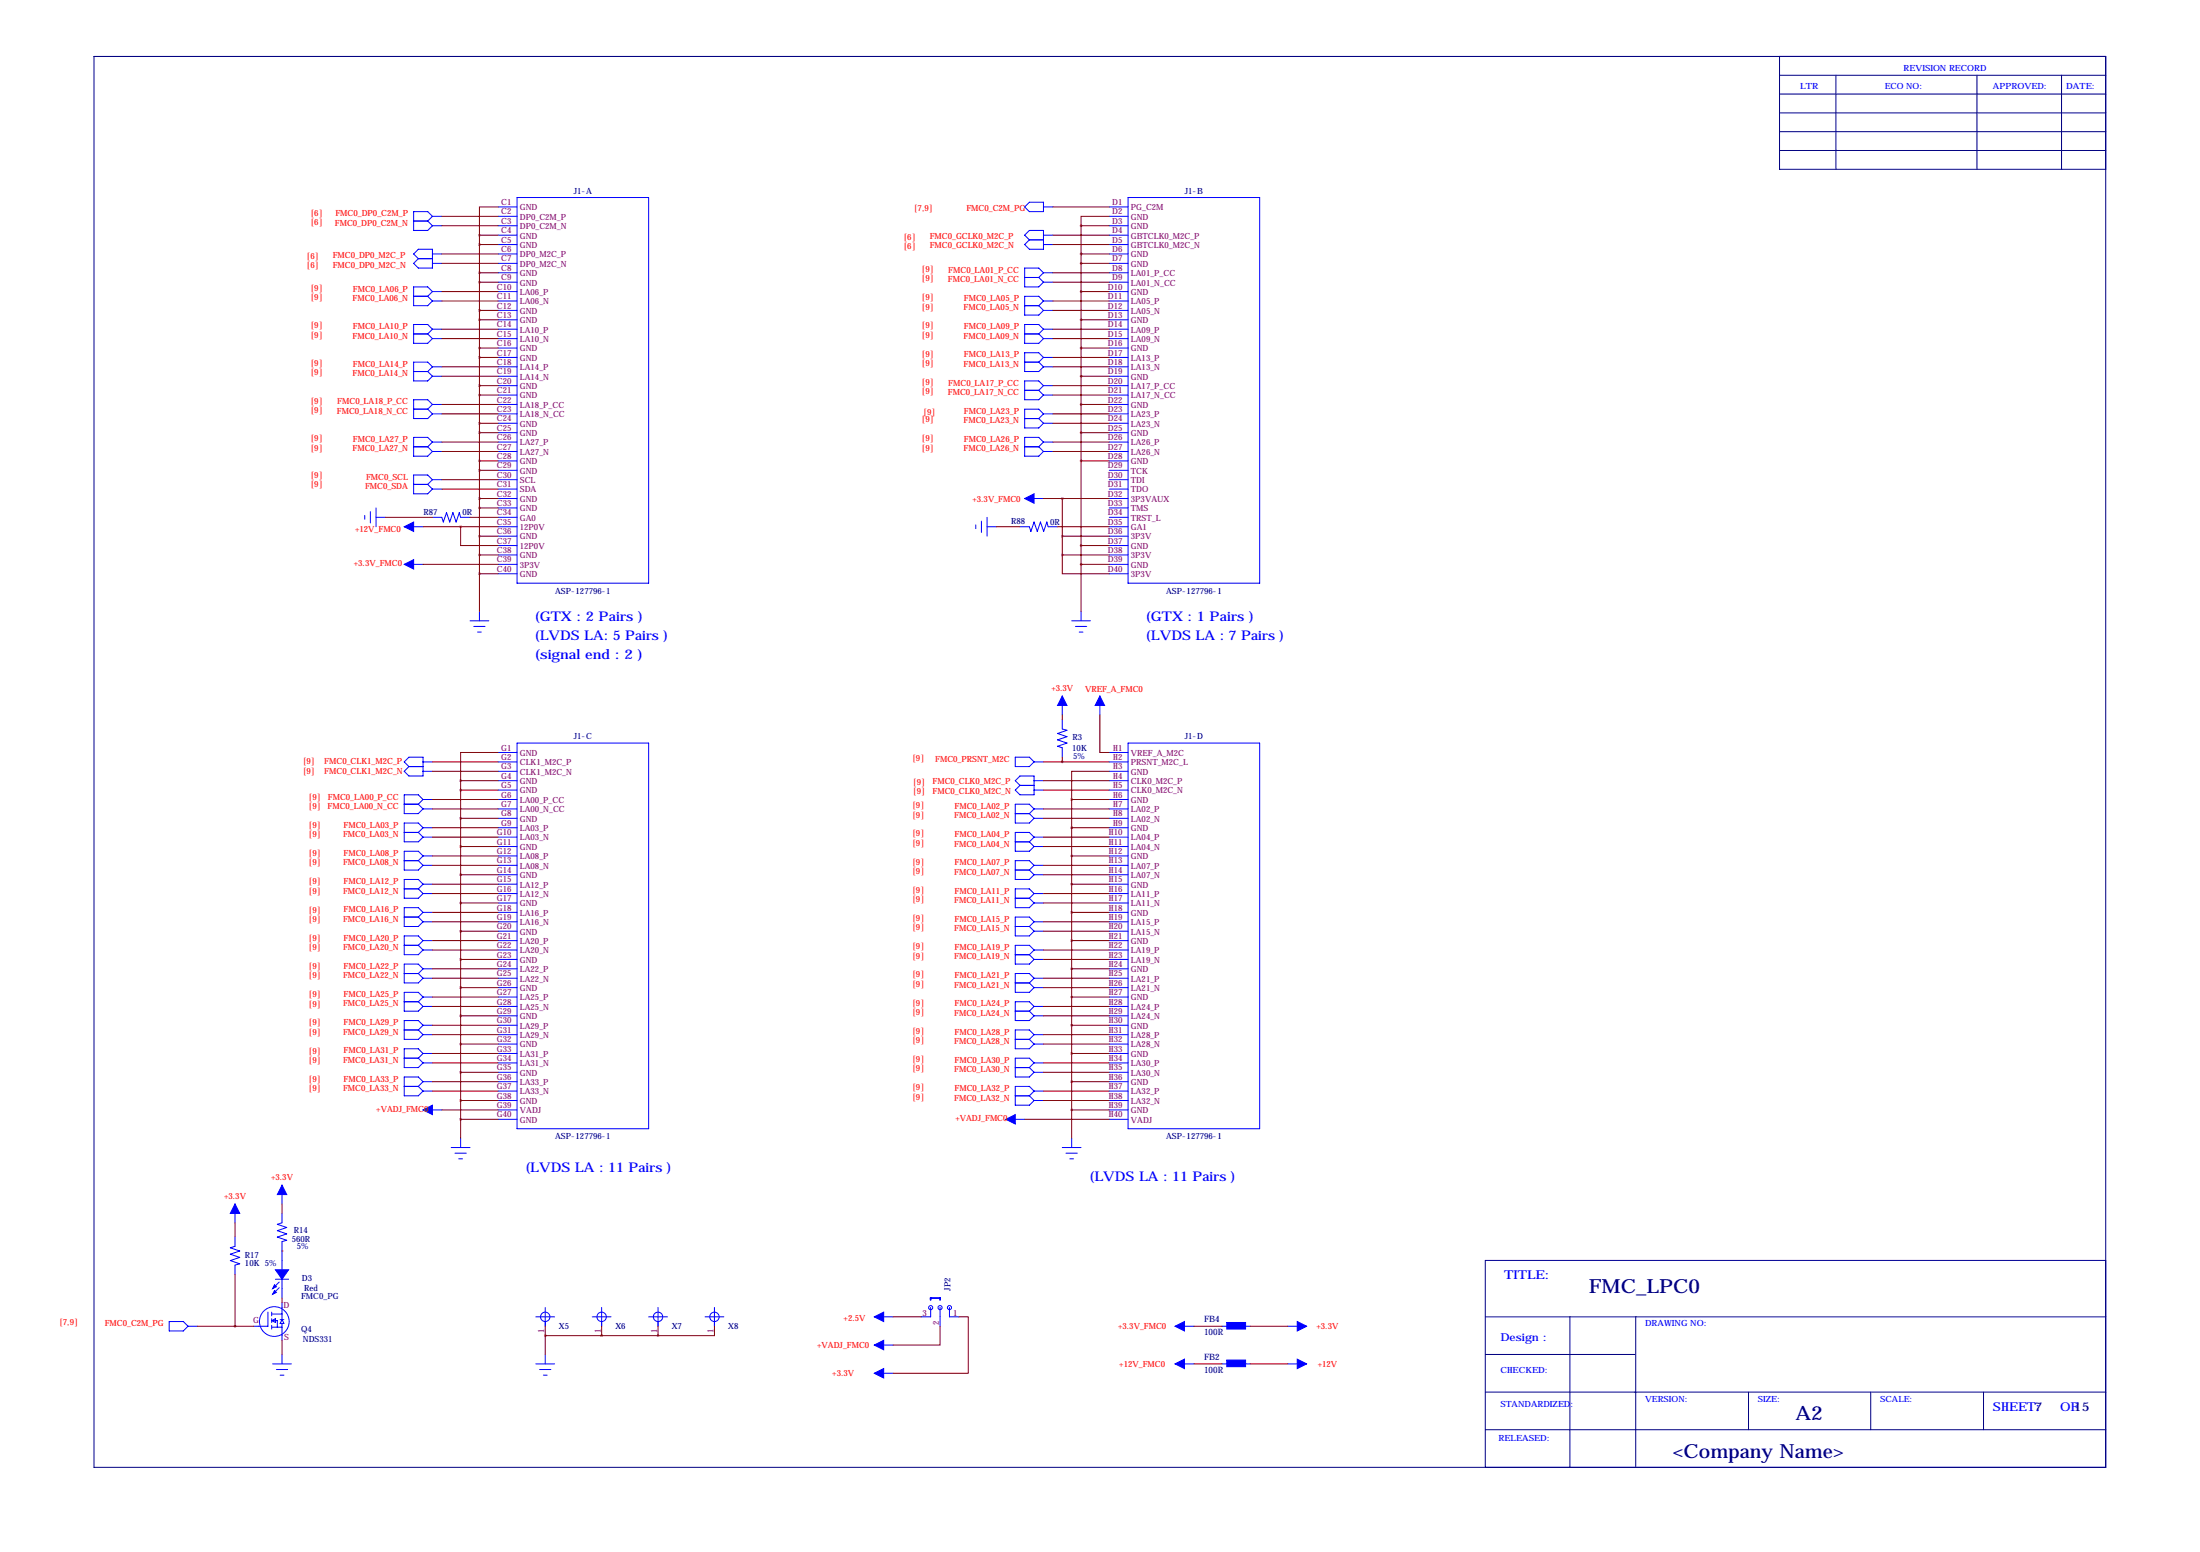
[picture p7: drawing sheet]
<svg xmlns="http://www.w3.org/2000/svg" width="594mm" height="419mm" viewBox="0 0 594 419" stroke-linecap="round" stroke-linejoin="round" font-family="sans-serif">
<g fill="none" stroke="#000080" stroke-width=".27">
<path d="M25.4 15.2h543.6v381h-543.6zM480.8 15.2v30.5h88.2M480.8 20.3h88.2M480.8 25.4h88.2M480.8 30.5h88.2M480.8 35.6h88.2M496.1 20.3v25.4M534.2 20.3v25.4M557 20.3v25.4M480.8 40.6h88.2M401.3 355.6h167.7M424.2 355.6v40.6"/>
<path d="M442 355.6v40.4M569 340.4h-167.7v55.8M401.3 375.9h167.7M401.3 365.8h40.4M472.4 375.9v10.2M505.5 375.9v10.2M535.9 375.9v10.2M401.3 386.1h167.7"/>
</g>
<g fill="none" stroke="#00f" stroke-width=".27">
<path d="M111.8 59.7h3.8M115.6 59.7l1.2 1.3M116.8 58.4h2.6M116.8 58.4l-1.2-1.3h-3.8v5.1h3.8l1.2-1.2M116.8 58.4l-1.2 1.3M134.6 55.9h5.1M134.6 58.4h5.1M139.7 53.3h35.6v104.2h-35.6zM276.9 55.9l1.2-1.3h3.8v2.5h-3.8zM281.9 55.9h2.6M299.7 55.9h5.1M299.7 58.4h5.1"/>
<path d="M304.8 53.3h35.6v104.2h-35.6zM113 67.3h3.8v5.1h-3.8l-1.2-1.3 1.2-1.2-1.2-1.3zM113 69.9h3.8M116.8 61h2.6M116.8 68.6h2.6M116.8 71.1h2.6M116.8 78.7h2.6M116.8 78.7l-1.2-1.2h-3.8v5.1h3.8l1.2-1.3M116.8 78.7l-1.2 1.3M134.6 61h5.1M134.6 63.5h5.1M134.6 66h5.1"/>
<path d="M134.6 68.6h5.1M134.6 71.1h5.1M134.6 73.7h5.1M134.6 76.2h5.1M134.6 78.7h5.1M276.9 63.5l1.2-1.3h3.8v5.1h-3.8l-1.2-1.3 1.2-1.2zM276.9 74.9h3.8M278.1 64.8h3.8M280.7 74.9l1.2 1.3M281.9 63.5h2.6M281.9 66h2.6M281.9 73.7h2.6"/>
<path d="M281.9 76.2h2.6M281.9 73.7l-1.2 1.2M281.9 73.7l-1.2-1.3h-3.8v5.1h3.8l1.2-1.3M299.7 61h5.1M299.7 63.5h5.1M299.7 66h5.1M299.7 68.6h5.1M299.7 71.1h5.1M299.7 73.7h5.1M299.7 76.2h5.1M299.7 78.7h5.1M111.8 80h3.8"/>
<path d="M111.8 90.2h3.8M115.6 80l1.2 1.3M115.6 90.2l1.2 1.2M116.8 81.3h2.6M116.8 88.9h2.6M116.8 91.4h2.6M116.8 99.1h2.6M116.8 88.9l-1.2-1.3h-3.8v5.1h3.8l1.2-1.3M116.8 99.1l-1.2-1.3h-3.8v5.1h3.8l1.2-1.3M116.8 88.9l-1.2 1.3M116.8 99.1l-1.2 1.2M134.6 81.3h5.1"/>
<path d="M134.6 83.8h5.1M134.6 86.4h5.1M134.6 88.9h5.1M134.6 91.4h5.1M134.6 94h5.1M134.6 96.5h5.1M134.6 99.1h5.1M276.9 82.6h3.8M276.9 90.2h3.8M276.9 97.8h3.8M280.7 82.6l1.2 1.2M280.7 90.2l1.2 1.2"/>
<path d="M280.7 97.8l1.2 1.3M281.9 81.3h2.6M281.9 83.8h2.6M281.9 88.9h2.6M281.9 91.4h2.6M281.9 96.5h2.6M281.9 99.1h2.6M281.9 88.9l-1.2 1.3M281.9 81.3l-1.2-1.3h-3.8v5.1h3.8l1.2-1.3M281.9 88.9l-1.2-1.3h-3.8v5.1h3.8l1.2-1.3M281.9 96.5l-1.2-1.3h-3.8v5.1h3.8l1.2-1.2M281.9 81.3l-1.2 1.3"/>
<path d="M281.9 96.5l-1.2 1.3M299.7 81.3h5.1M299.7 83.8h5.1M299.7 86.4h5.1M299.7 88.9h5.1M299.7 91.4h5.1M299.7 94h5.1M299.7 96.5h5.1M299.7 99.1h5.1M111.8 100.3h3.8M111.8 110.5h3.8M115.6 100.3l1.2 1.3"/>
<path d="M115.6 110.5l1.2 1.3M116.8 101.6h2.6M116.8 109.2h2.6M116.8 111.8h2.6M116.8 119.4h2.6M116.8 109.2l-1.2-1.3h-3.8v5.1h3.8l1.2-1.2M116.8 119.4l-1.2-1.3h-3.8v5.1h3.8l1.2-1.3M116.8 109.2l-1.2 1.3M116.8 119.4l-1.2 1.2M134.6 101.6h5.1M134.6 104.1h5.1M134.6 106.7h5.1"/>
<path d="M134.6 109.2h5.1M134.6 111.8h5.1M134.6 114.3h5.1M134.6 116.8h5.1M134.6 119.4h5.1M276.9 105.4h3.8M276.9 113h3.8M280.7 105.4l1.2 1.3M280.7 113l1.2 1.3M281.9 104.1h2.6M281.9 106.7h2.6M281.9 111.8h2.6"/>
<path d="M281.9 114.3h2.6M281.9 119.4h2.6M281.9 119.4l-1.2 1.2M281.9 104.1l-1.2-1.2h-3.8v5h3.8l1.2-1.2M281.9 111.8l-1.2-1.3h-3.8v5.1h3.8l1.2-1.3M281.9 119.4l-1.2-1.3h-3.8v5.1h3.8l1.2-1.3M281.9 104.1l-1.2 1.3M281.9 111.8l-1.2 1.2M299.7 101.6h5.1M299.7 104.1h5.1M299.7 106.7h5.1M299.7 109.2h5.1"/>
<path d="M299.7 111.8h5.1M299.7 114.3h5.1M299.7 116.8h5.1M299.7 119.4h5.1M98.6 139.2v1M100.1 138.2v3M101.6 139.7h2.5M101.6 137.2v5M111.8 120.6h3.8M111.8 130.8h3.8M115.6 120.6l1.2 1.3M115.6 130.8l1.2 1.3"/>
<path d="M116.8 121.9h2.6M116.8 129.5h2.6M116.8 132.1h2.6M116.8 139.7h2.6l.4 1.3 .8-2.6 .9 2.6 .9-2.6 .8 2.6 .9-2.6 .4 1.3h2.5M116.8 129.5l-1.2-1.2h-3.8v5h3.8l1.2-1.2M116.8 129.5l-1.2 1.3M134.6 121.9h5.1M134.6 124.5h5.1M134.6 127h5.1M134.6 129.5h5.1M134.6 132.1h5.1M134.6 134.6h5.1"/>
<path d="M134.6 137.2h5.1M134.6 139.7h5.1M266.7 139.7v5.1M276.9 134.6h5M276.9 120.6h3.8M280.7 120.6l1.2 1.3M281.9 121.9h2.6M299.7 121.9h5.1M299.7 124.5h5.1M299.7 127h5.1M299.7 129.5h5.1M299.7 132.1h5.1"/>
<path d="M299.7 134.6h5.1M299.7 137.2h5.1M299.7 139.7h5.1M109.2 142.2h5.1M109.2 152.4h5.1M134.6 142.2h5.1M134.6 144.8h5.1M134.6 147.3h5.1M134.6 149.9h5.1M134.6 152.4h5.1M134.6 154.9h5.1M263.7 141.7v1"/>
<path d="M265.2 140.7v3.1M266.7 142.2h2.5M275.6 142.2h2.5l.4 1.3 .9-2.5 .9 2.5 .8-2.5 .9 2.5 .9-2.5 .3 1.2h2.6M299.7 142.2h5.1M299.7 144.8h5.1M299.7 147.3h5.1M299.7 149.9h5.1M299.7 152.4h5.1M299.7 154.9h5.1M127 167.6h5.1M128 169.2h3.1M129 170.7h1"/>
<path d="M129.5 165.1v2.5M289.6 167.6h5M290.6 169.2h3M291.6 170.7h1M292.1 165.1v2.5M287 194.3v2.5l1.3 .4-2.5 .9 2.5 .8-2.5 .9 2.5 .9-2.5 .8 1.2 .4v2.6M287 188v5M297.2 188v5M109.2 217.2h3.8M110.5 204.5h3.8v5h-3.8l-1.3-1.2 1.3-1.3-1.3-1.3zM110.5 207h3.8M113 217.2l1.3 1.2"/>
<path d="M114.3 205.7h2.5M114.3 208.3h2.5M114.3 215.9h2.5M114.3 218.4h2.5M114.3 215.9l-1.3 1.3M114.3 215.9l-1.3-1.3h-3.8v5.1h3.8l1.3-1.3M134.6 203.2h5.1M134.6 205.7h5.1M134.6 208.3h5.1M134.6 210.8h5.1M134.6 213.4h5.1M134.6 215.9h5.1"/>
<path d="M134.6 218.4h5.1M139.7 200.7h35.6v104.1h-35.6zM274.3 204.5h3.8l1.3 1.2-1.3 1.3h-3.8zM274.3 210.8l1.3-1.3h3.8v5.1h-3.8l-1.3-1.2 1.3-1.3zM274.3 219.7h3.8M275.6 212.1h3.8M278.1 219.7l1.3 1.3M279.4 205.7h2.5M279.4 210.8h2.5M279.4 213.4h2.5M279.4 218.4h2.5M279.4 218.4l-1.3-1.2h-3.8v5h3.8l1.3-1.2"/>
<path d="M279.4 218.4l-1.3 1.3M299.7 203.2h5.1M299.7 205.7h5.1M299.7 208.3h5.1M299.7 210.8h5.1M299.7 213.4h5.1M299.7 215.9h5.1M299.7 218.4h5.1M304.8 200.7h35.6v104.1h-35.6zM109.2 224.8h3.8M109.2 232.4h3.8M113 224.8l1.3 1.3"/>
<path d="M113 232.4l1.3 1.3M114.3 223.5h2.5M114.3 226.1h2.5M114.3 231.1h2.5M114.3 233.7h2.5M114.3 238.8h2.5M114.3 223.5l-1.3-1.3h-3.8v5.1h3.8l1.3-1.2M114.3 231.1l-1.3-1.2h-3.8v5h3.8l1.3-1.2M114.3 238.8l-1.3-1.3h-3.8v5.1h3.8l1.3-1.3M114.3 223.5l-1.3 1.3M114.3 231.1l-1.3 1.3M114.3 238.8l-1.3 1.2"/>
<path d="M134.6 221h5.1M134.6 223.5h5.1M134.6 226.1h5.1M134.6 228.6h5.1M134.6 231.1h5.1M134.6 233.7h5.1M134.6 236.2h5.1M134.6 238.8h5.1M274.3 227.3h3.8M274.3 234.9h3.8M278.1 227.3l1.3 1.3M278.1 234.9l1.3 1.3"/>
<path d="M279.4 221h2.5M279.4 226.1h2.5M279.4 228.6h2.5M279.4 233.7h2.5M279.4 236.2h2.5M279.4 226.1l-1.3-1.3h-3.8v5.1h3.8l1.3-1.3M279.4 233.7l-1.3-1.3h-3.8v5.1h3.8l1.3-1.3M279.4 226.1l-1.3 1.2M279.4 233.7l-1.3 1.2M299.7 221h5.1M299.7 223.5h5.1M299.7 226.1h5.1"/>
<path d="M299.7 228.6h5.1M299.7 231.1h5.1M299.7 233.7h5.1M299.7 236.2h5.1M299.7 238.8h5.1M109.2 240h3.8M109.2 247.6h3.8M109.2 255.3h3.8M113 240l1.3 1.3M113 247.6l1.3 1.3M113 255.3l1.3 1.2M114.3 241.3h2.5"/>
<path d="M114.3 246.4h2.5M114.3 248.9h2.5M114.3 254h2.5M114.3 256.5h2.5M114.3 246.4l-1.3-1.3h-3.8v5.1h3.8l1.3-1.3M114.3 254l-1.3-1.3h-3.8v5.1h3.8l1.3-1.3M114.3 246.4l-1.3 1.2M114.3 254l-1.3 1.3M134.6 241.3h5.1M134.6 243.8h5.1M134.6 246.4h5.1M134.6 248.9h5.1"/>
<path d="M134.6 251.5h5.1M134.6 254h5.1M134.6 256.5h5.1M134.6 259.1h5.1M274.3 242.6h3.8M274.3 250.2h3.8M274.3 257.8h3.8M278.1 242.6l1.3 1.2M278.1 250.2l1.3 1.3M278.1 257.8l1.3 1.3M279.4 241.3h2.5M279.4 243.8h2.5"/>
<path d="M279.4 248.9h2.5M279.4 251.5h2.5M279.4 256.5h2.5M279.4 259.1h2.5M279.4 241.3l-1.3-1.3h-3.8v5.1h3.8l1.3-1.3M279.4 248.9l-1.3-1.3h-3.8v5.1h3.8l1.3-1.2M279.4 256.5l-1.3-1.2h-3.8v5.1h3.8l1.3-1.3M279.4 241.3l-1.3 1.3M279.4 248.9l-1.3 1.3M279.4 256.5l-1.3 1.3M299.7 241.3h5.1M299.7 243.8h5.1"/>
<path d="M299.7 246.4h5.1M299.7 248.9h5.1M299.7 251.5h5.1M299.7 254h5.1M299.7 256.5h5.1M299.7 259.1h5.1M109.2 262.9h3.8M109.2 270.5h3.8M109.2 278.1h3.8M113 262.9l1.3 1.3M113 270.5l1.3 1.3M113 278.1l1.3 1.3"/>
<path d="M114.3 261.6h2.5M114.3 264.2h2.5M114.3 269.2h2.5M114.3 271.8h2.5M114.3 276.9h2.5M114.3 279.4h2.5M114.3 261.6l-1.3-1.2h-3.8v5h3.8l1.3-1.2M114.3 269.2l-1.3-1.2h-3.8v5h3.8l1.3-1.2M114.3 276.9l-1.3-1.3h-3.8v5.1h3.8l1.3-1.3M114.3 261.6l-1.3 1.3M114.3 269.2l-1.3 1.3M114.3 276.9l-1.3 1.2"/>
<path d="M134.6 261.6h5.1M134.6 264.2h5.1M134.6 266.7h5.1M134.6 269.2h5.1M134.6 271.8h5.1M134.6 274.3h5.1M134.6 276.9h5.1M134.6 279.4h5.1M274.3 265.4h3.8M274.3 273h3.8M278.1 265.4l1.3 1.3M278.1 273l1.3 1.3"/>
<path d="M279.4 264.2h2.5M279.4 266.7h2.5M279.4 271.8h2.5M279.4 274.3h2.5M279.4 279.4h2.5M279.4 264.2l-1.3-1.3h-3.8v5.1h3.8l1.3-1.3M279.4 271.8l-1.3-1.3h-3.8v5.1h3.8l1.3-1.3M279.4 279.4l-1.3-1.3h-3.8v5.1h3.8l1.3-1.3M279.4 264.2l-1.3 1.2M279.4 271.8l-1.3 1.2M279.4 279.4l-1.3 1.3M299.7 261.6h5.1"/>
<path d="M299.7 264.2h5.1M299.7 266.7h5.1M299.7 269.2h5.1M299.7 271.8h5.1M299.7 274.3h5.1M299.7 276.9h5.1M299.7 279.4h5.1M109.2 285.8h3.8M109.2 293.4h3.8M113 285.8l1.3 1.2M113 293.4l1.3 1.2M114.3 284.5h2.5"/>
<path d="M114.3 287h2.5M114.3 292.1h2.5M114.3 294.6h2.5M114.3 299.7h5.1M114.3 284.5l-1.3-1.3h-3.8v5.1h3.8l1.3-1.3M114.3 292.1l-1.3-1.3h-3.8v5.1h3.8l1.3-1.3M114.3 284.5l-1.3 1.3M114.3 292.1l-1.3 1.3M134.6 281.9h5.1M134.6 284.5h5.1M134.6 287h5.1M134.6 289.6h5.1"/>
<path d="M134.6 292.1h5.1M134.6 294.6h5.1M134.6 297.2h5.1M134.6 299.7h5.1M274.3 280.7h3.8M274.3 288.3h3.8M274.3 295.9h3.8M278.1 280.7l1.3 1.2M278.1 288.3l1.3 1.3M278.1 295.9l1.3 1.3M279.4 281.9h2.5M279.4 287h2.5"/>
<path d="M279.4 289.6h2.5M279.4 294.6h2.5M279.4 297.2h2.5M279.4 287l-1.3-1.2h-3.8v5h3.8l1.3-1.2M279.4 294.6l-1.3-1.2h-3.8v5h3.8l1.3-1.2M279.4 287l-1.3 1.3M279.4 294.6l-1.3 1.3M299.7 281.9h5.1M299.7 284.5h5.1M299.7 287h5.1M299.7 289.6h5.1M299.7 292.1h5.1"/>
<path d="M299.7 294.6h5.1M299.7 297.2h5.1M299.7 299.7h5.1M121.9 309.9h5.1M122.9 311.4h3.1M124 312.9h1M124.5 307.3v2.6M134.6 302.3h5.1M271.8 302.3h5.1M287 309.9h5.1M288 311.4h3.1M289.1 312.9h1"/>
<path d="M289.6 307.3v2.6M299.7 302.3h5.1M63.5 334v2.5l-1.3 .5 2.6 .8-2.6 .9 2.6 .8-2.6 .9 2.6 .9-1.3 .3v2.6M63.5 325.1v5.1M76.2 320v5.1M76.2 327.7v2.5l-1.3 .4 2.6 .9-2.6 .8 2.6 .9-2.6 .9 2.6 .8-1.3 .4v15.2M45.7 356.9h3.8l1.3 1.2-1.3 1.3h-3.8zM50.8 358.1h2.5M72.4 354.3v3.8h-3.8M73.4 354.3v1M73.4 356.1v1M73.4 357.9v1"/>
<path d="M73.4 356.6h1.5v1.8M73.4 358.4h2.8M73.4 356.6l1-.5v1zM73.4 354.8h2.8M74.4 345.4h3.6M75.4 346.2l-1.5 1.5M75.4 347.7l-1.5 1.5M75.7 356.4h1M76.2 351.8v4.6M76.2 357.4v4.5M76.2 356.4l.5 1h-1zM144.8 355.6h5.1"/>
<path d="M147.3 353.1v5M160 355.6h5.1M162.6 353.1v5M175.3 355.6h5M177.8 353.1v5M190.5 355.6h5.1M193 353.1v5M236.2 355.6h5.1M251.5 353.1v2.5h-2.6M254 353.1v5M256.5 353.1v2.5h2.6M317.5 358.1h5.1"/>
<path d="M330.2 358.1h1.3M336.5 358.1h1.3M348 358.1h5.1M73.7 368.3h5M74.7 369.8h3M75.7 371.3h1M76.2 365.8v2.5M144.8 368.3h5.1M145.8 369.8h3M146.8 371.3h1M147.3 365.8v2.5M236.2 363.2h5.1"/>
<path d="M236.2 370.8h5.1M317.5 368.3h5.1M330.2 368.3h1.3M336.5 368.3h1.3M348 368.3h5.1"/>
<circle cx="74.1" cy="356.9" r="4"/>
<circle cx="147.3" cy="355.6" r="1.27"/>
<circle cx="162.6" cy="355.6" r="1.27"/>
<circle cx="177.8" cy="355.6" r="1.27"/>
<circle cx="193" cy="355.6" r="1.27"/>
<circle cx="251.5" cy="353.1" r=".56"/>
<circle cx="254" cy="353.1" r=".56"/>
<circle cx="256.5" cy="353.1" r=".56"/>
</g>
<g fill="#00f" stroke="#00f" stroke-width=".27">
<path d="M74.4 342.9h3.6l-1.8 2.5z"/>
<path d="M74.2 348.5l.5 .5-1 .5z"/>
<path d="M74.2 347l.5 .5-1 .5z"/>
<path d="M331.5 367.3h5v1.8h-5z"/>
<path d="M331.5 357.1h5v1.8h-5z"/>
<path d="M109.2 142.2l2.6-1.2v2.5z"/>
<path d="M109.2 152.4l2.6-1.3v2.6z"/>
<path d="M276.9 134.6l2.5-1.3v2.6z"/>
<path d="M114.3 299.7l2.5-1.3v2.6z"/>
<path d="M271.8 302.3l2.5-1.3v2.5z"/>
<path d="M287 188l1.3 2.5h-2.5z"/>
<path d="M76.2 320l1.3 2.6h-2.6z"/>
<path d="M63.5 325.1l1.3 2.6h-2.6z"/>
<path d="M236.2 363.2l2.6-1.3v2.6z"/>
<path d="M236.2 355.6l2.6-1.3v2.6z"/>
<path d="M236.2 370.8l2.6-1.2v2.5z"/>
<path d="M317.5 358.1l2.5-1.2v2.5z"/>
<path d="M350.5 356.9l2.6 1.2-2.6 1.3z"/>
<path d="M317.5 368.3l2.5-1.3v2.6z"/>
<path d="M350.5 367l2.6 1.3-2.6 1.3z"/>
<path d="M297.2 188l1.2 2.5h-2.5z"/>
</g>
<path d="M251.5 351v-.5h2.5v.5" fill="none" stroke="#00f" stroke-width=".51"/>
<g fill="none" stroke="#800000" stroke-width=".27">
<path d="M119.4 58.4h15.2M134.6 55.9h-5.1v7.6M284.5 55.9h15.2M299.7 58.4h-7.6v2.6M119.4 61h15.2M119.4 68.6h15.2M119.4 71.1h15.2M119.4 78.7h15.2M129.5 63.5h5.1M129.5 66h5.1M129.5 63.5v101.6M129.5 73.7h5.1"/>
<path d="M129.5 76.2h5.1M284.5 63.5h15.2M284.5 66h15.2M284.5 73.7h15.2M284.5 76.2h15.2M292.1 61h7.6M292.1 68.6h7.6M292.1 61v104.1M292.1 71.1h7.6M292.1 78.7h7.6M119.4 81.3h15.2M119.4 88.9h15.2"/>
<path d="M119.4 91.4h15.2M119.4 99.1h15.2M129.5 83.8h5.1M129.5 86.4h5.1M129.5 94h5.1M129.5 96.5h5.1M284.5 83.8h15.2M284.5 96.5h15.2M284.5 81.3h15.2M284.5 88.9h15.2M284.5 91.4h15.2M284.5 99.1h15.2"/>
<path d="M292.1 86.4h7.6M292.1 94h7.6M119.4 101.6h15.2M119.4 109.2h15.2M119.4 111.8h15.2M119.4 119.4h15.2M129.5 104.1h5.1M129.5 106.7h5.1M129.5 114.3h5.1M129.5 116.8h5.1M284.5 104.1h15.2M284.5 106.7h15.2"/>
<path d="M284.5 114.3h15.2M284.5 111.8h15.2M284.5 119.4h15.2M292.1 116.8h7.6M292.1 101.6h7.6M292.1 109.2h7.6M104.1 139.7h12.7M119.4 121.9h15.2M119.4 129.5h15.2M119.4 132.1h15.2M127 139.7h7.6M129.5 124.5h5.1"/>
<path d="M129.5 127h5.1M129.5 134.6h5.1M129.5 137.2h5.1M281.9 134.6h17.8M284.5 121.9h15.2M287 134.6v15.3M292.1 124.5h7.6M114.3 142.2h20.3M114.3 152.4h20.3M124.5 142.2v5.1h10.1M129.5 154.9h5.1M129.5 144.8h5.1"/>
<path d="M129.5 149.9h5.1M269.2 142.2h6.4M285.8 142.2h13.9M287 149.9v5h12.7M287 144.8h12.7M287 149.9h12.7M292.1 152.4h7.6M292.1 147.3h7.6M287 193v1.3M297.2 193v10.2h2.5M116.8 215.9h17.8M116.8 218.4h17.8"/>
<path d="M116.8 205.7h17.8M116.8 208.3h17.8M124.5 210.8h10.1M124.5 213.4h10.1M124.5 210.8v96.5M134.6 203.2h-10.1v7.6M281.9 210.8h17.8M281.9 213.4h17.8M281.9 218.4h17.8M281.9 205.7h17.8M287 204.5v1.2M289.6 215.9v91.4"/>
<path d="M289.6 215.9h10.1M299.7 208.3h-10.1v7.6M116.8 223.5h17.8M116.8 231.1h17.8M116.8 238.8h17.8M116.8 226.1h17.8M116.8 233.7h17.8M124.5 221h10.1M124.5 228.6h10.1M124.5 236.2h10.1M281.9 221h17.8M281.9 228.6h17.8"/>
<path d="M281.9 236.2h17.8M281.9 226.1h17.8M281.9 233.7h17.8M289.6 223.5h10.1M289.6 231.1h10.1M289.6 238.8h10.1M116.8 246.4h17.8M116.8 254h17.8M116.8 241.3h17.8M116.8 248.9h17.8M116.8 256.5h17.8M124.5 243.8h10.1"/>
<path d="M124.5 251.5h10.1M124.5 259.1h10.1M281.9 243.8h17.8M281.9 251.5h17.8M281.9 259.1h17.8M281.9 241.3h17.8M281.9 248.9h17.8M281.9 256.5h17.8M289.6 246.4h10.1M289.6 254h10.1M116.8 261.6h17.8M116.8 269.2h17.8"/>
<path d="M116.8 276.9h17.8M116.8 264.2h17.8M116.8 271.8h17.8M116.8 279.4h17.8M124.5 266.7h10.1M124.5 274.3h10.1M281.9 266.7h17.8M281.9 274.3h17.8M281.9 264.2h17.8M281.9 271.8h17.8M281.9 279.4h17.8M289.6 261.6h10.1"/>
<path d="M289.6 269.2h10.1M289.6 276.9h10.1M116.8 284.5h17.8M116.8 292.1h17.8M116.8 287h17.8M116.8 294.6h17.8M119.4 299.7h15.2M124.5 281.9h10.1M124.5 289.6h10.1M124.5 297.2h10.1M281.9 281.9h17.8M281.9 289.6h17.8"/>
<path d="M281.9 297.2h17.8M281.9 287h17.8M281.9 294.6h17.8M289.6 299.7h10.1M289.6 284.5h10.1M289.6 292.1h10.1M124.5 302.3h10.1M276.9 302.3h22.8M63.5 330.2v3.8M76.2 337.8h.1M76.2 325.1v2.6M53.3 358.1h15.3"/>
<path d="M63.5 344.2v13.9M76.2 350.5v1.3M147.3 358.1v7.7M162.6 358.1v2.6M177.8 358.1v2.6M193 358.1v2.6h-15.2M241.3 355.6h7.6M254 358.1v5.1h-12.7M259.1 355.6h2.5v15.2h-20.3M322.6 358.1h7.6M337.8 358.1h10.2M76.2 361.9v3.9"/>
<path d="M147.3 360.7h30.5M322.6 368.3h7.6M337.8 368.3h10.2"/>
</g>
<path d="M129.5 63.5a.05 .05 0 0 0 .1 0 .05 .05 0 0 0-.1 0zM129.5 66a.05 .05 0 0 0 .1 0 .05 .05 0 0 0-.1 0zM129.5 73.7a.05 .05 0 0 0 .1 0 .05 .05 0 0 0-.1 0zM129.5 76.2a.05 .05 0 0 0 .1 0 .05 .05 0 0 0-.1 0zM129.5 83.8a.05 .05 0 0 0 .1 0 .05 .05 0 0 0-.1 0zM129.5 86.4a.05 .05 0 0 0 .1 0 .05 .05 0 0 0-.1 0zM129.5 94a.05 .05 0 0 0 .1 0 .05 .05 0 0 0-.1 0zM129.5 96.5a.05 .05 0 0 0 .1 0 .05 .05 0 0 0-.1 0zM129.5 104.1a.05 .05 0 0 0 .1 0 .05 .05 0 0 0-.1 0zM129.5 106.7a.05 .05 0 0 0 .1 0 .05 .05 0 0 0-.1 0zM129.5 114.3a.05 .05 0 0 0 .1 0 .05 .05 0 0 0-.1 0zM129.5 116.8a.05 .05 0 0 0 .1 0 .05 .05 0 0 0-.1 0zM129.5 124.5a.05 .05 0 0 0 .1 0 .05 .05 0 0 0-.1 0zM129.5 127a.05 .05 0 0 0 .1 0 .05 .05 0 0 0-.1 0zM129.5 134.6a.05 .05 0 0 0 .1 0 .05 .05 0 0 0-.1 0zM129.5 137.2a.05 .05 0 0 0 .1 0 .05 .05 0 0 0-.1 0zM129.5 144.8a.05 .05 0 0 0 .1 0 .05 .05 0 0 0-.1 0zM129.5 149.9a.05 .05 0 0 0 .1 0 .05 .05 0 0 0-.1 0zM129.5 154.9a.05 .05 0 0 0 .1 0 .05 .05 0 0 0-.1 0zM124.4 210.8a.05 .05 0 0 0 .1 0 .05 .05 0 0 0-.1 0zM124.4 213.4a.05 .05 0 0 0 .1 0 .05 .05 0 0 0-.1 0zM124.4 221a.05 .05 0 0 0 .1 0 .05 .05 0 0 0-.1 0zM124.4 228.6a.05 .05 0 0 0 .1 0 .05 .05 0 0 0-.1 0zM124.4 236.2a.05 .05 0 0 0 .1 0 .05 .05 0 0 0-.1 0zM124.4 243.8a.05 .05 0 0 0 .1 0 .05 .05 0 0 0-.1 0zM124.4 251.5a.05 .05 0 0 0 .1 0 .05 .05 0 0 0-.1 0zM124.4 259.1a.05 .05 0 0 0 .1 0 .05 .05 0 0 0-.1 0zM124.4 266.7a.05 .05 0 0 0 .1 0 .05 .05 0 0 0-.1 0zM124.4 274.3a.05 .05 0 0 0 .1 0 .05 .05 0 0 0-.1 0zM124.4 281.9a.05 .05 0 0 0 .1 0 .05 .05 0 0 0-.1 0zM124.4 289.6a.05 .05 0 0 0 .1 0 .05 .05 0 0 0-.1 0zM124.4 297.2a.05 .05 0 0 0 .1 0 .05 .05 0 0 0-.1 0zM289.5 215.9a.05 .05 0 0 0 .1 0 .05 .05 0 0 0-.1 0zM289.5 223.5a.05 .05 0 0 0 .1 0 .05 .05 0 0 0-.1 0zM289.5 231.1a.05 .05 0 0 0 .1 0 .05 .05 0 0 0-.1 0zM289.5 238.8a.05 .05 0 0 0 .1 0 .05 .05 0 0 0-.1 0zM289.5 246.4a.05 .05 0 0 0 .1 0 .05 .05 0 0 0-.1 0zM289.5 254a.05 .05 0 0 0 .1 0 .05 .05 0 0 0-.1 0zM289.5 261.6a.05 .05 0 0 0 .1 0 .05 .05 0 0 0-.1 0zM289.5 269.2a.05 .05 0 0 0 .1 0 .05 .05 0 0 0-.1 0zM289.5 276.9a.05 .05 0 0 0 .1 0 .05 .05 0 0 0-.1 0zM289.5 284.5a.05 .05 0 0 0 .1 0 .05 .05 0 0 0-.1 0zM289.5 299.7a.05 .05 0 0 0 .1 0 .05 .05 0 0 0-.1 0zM289.5 292.1a.05 .05 0 0 0 .1 0 .05 .05 0 0 0-.1 0zM124.4 302.3a.05 .05 0 0 0 .1 0 .05 .05 0 0 0-.1 0zM124.4 142.2a.05 .05 0 0 0 .1 0 .05 .05 0 0 0-.1 0zM162.5 360.7a.05 .05 0 0 0 .1 0 .05 .05 0 0 0-.1 0z" fill="#800000" stroke="#800000" stroke-width=".63"/>
<g font-size="5.3" fill="#000080">
<text x="429.3" y="349.2">FMC_LPC0</text>
<text x="485.1" y="383.5">A2</text>
<text x="452.1" y="393.7">&lt;Company Name&gt;</text>
</g>
<g font-size="3.6" fill="#00f">
<text x="144.6" y="167.8">(GTX : 2 Pairs )</text>
<text x="309.7" y="167.8">(GTX : 1 Pairs )</text>
<text x="144.6" y="172.9">(LVDS LA: 5 Pairs )</text>
<text x="309.7" y="172.9">(LVDS LA : 7 Pairs )</text>
<text x="144.6" y="178">(signal end : 2 )</text>
<text x="142.1" y="316.4">(LVDS LA : 11 Pairs )</text>
<text x="294.5" y="318.9">(LVDS LA : 11 Pairs )</text>
</g>
<g font-size="3.3" fill="#00f">
<text x="406.4" y="345.4">TITLE:</text>
<text x="538.5" y="381">SHEET:</text>
<text x="556.6" y="381">OF15</text>
</g>
<text font-size="3.3" fill="#000080" x="549.7" y="381">7</text>
<text font-size="3" fill="#00f" x="405.4" y="362.2">Design :</text>
<g font-size="2.4" fill="#000080">
<text x="325.3" y="357.1">FB4</text>
<text x="325.3" y="360.5">100R</text>
<text x="325.3" y="367.3">FB2</text>
<text x="325.3" y="370.7">100R</text>
</g>
<g font-size="2.3" fill="#00f">
<text x="514.4" y="19.1">REVISION RECORD</text>
<text x="486.4" y="24.1">LTR</text>
<text x="509.3" y="24.1">ECO NO:</text>
<text x="538.5" y="24.1">APPROVED:</text>
<text x="558.3" y="24.1">DATE:</text>
<text x="444.5" y="358.1">DRAWING NO:</text>
<text x="405.4" y="370.8">CHECKED:</text>
<text x="405.4" y="380">STANDARDIZED:</text>
<text x="444.5" y="378.5">VERSION:</text>
<text x="475" y="378.5">SIZE:</text>
<text x="508" y="378.5">SCALE:</text>
<text x="404.9" y="389.1">RELEASED:</text>
</g>
<g font-size="2.3" fill="#000080">
<text x="155" y="52.3">J1-A</text>
<text x="320.1" y="52.3">J1-B</text>
<text x="114.4" y="139">R87</text>
<text x="125" y="139.2">0R</text>
<text x="273.2" y="141.5">R88</text>
<text x="283.7" y="141.7">0R</text>
<text x="150" y="160.3">ASP-127796-1</text>
<text x="315.1" y="160.3">ASP-127796-1</text>
<text x="155" y="199.6">J1-C</text>
<text x="289.7" y="202.7">10K</text>
<text x="289.8" y="199.9">R3</text>
<text x="320.1" y="199.6">J1-D</text>
<text x="290" y="205">5%</text>
<text x="150" y="307.6">ASP-127796-1</text>
<text x="315.1" y="307.6">ASP-127796-1</text>
<text x="78.8" y="335.3">560R</text>
<text x="79.4" y="333">R14</text>
<text x="66.2" y="339.6">R17</text>
<text x="66.2" y="341.9">10K 5%</text>
<text x="80.2" y="337.3">5%</text>
<text x="81.6" y="345.9">D3</text>
<text x="81.3" y="350.8">FMC0_PG</text>
<text x="82.2" y="348.5">Red</text>
<text x="256.8" y="348.5" transform="rotate(-90 256.8 348.5)">JP2</text>
<text x="81.4" y="359.7">Q4</text>
<text x="151" y="359">X5</text>
<text x="166.3" y="359">X6</text>
<text x="181.5" y="359">X7</text>
<text x="196.7" y="359">X8</text>
<text x="81.8" y="362.5">NDS331</text>
</g>
<g font-size="2.3" fill="#f00">
<text x="83.9" y="58.2">[6]</text>
<text x="90.6" y="58.4">FMC0_DP0_C2M_P</text>
<text x="246.9" y="56.9">[7,9]</text>
<text x="261.1" y="56.9">FMC0_C2M_PG</text>
<text x="83.9" y="60.7">[6]</text>
<text x="90.5" y="61">FMC0_DP0_C2M_N</text>
<text x="244.1" y="64.8">[6]</text>
<text x="251.2" y="64.5">FMC0_GCLK0_M2C_P</text>
<text x="82.8" y="69.9">[6]</text>
<text x="89.9" y="69.6">FMC0_DP0_M2C_P</text>
<text x="244.1" y="67.3">[6]</text>
<text x="251.2" y="67.1">FMC0_GCLK0_M2C_N</text>
<text x="82.8" y="72.4">[6]</text>
<text x="89.9" y="72.4">FMC0_DP0_M2C_N</text>
<text x="249" y="73.4">[9]</text>
<text x="249" y="76">[9]</text>
<text x="256.1" y="76.2">FMC0_LA01_N_CC</text>
<text x="256.2" y="73.7">FMC0_LA01_P_CC</text>
<text x="83.9" y="78.5">[9]</text>
<text x="83.9" y="81.1">[9]</text>
<text x="95.2" y="81.3">FMC0_LA06_N</text>
<text x="95.4" y="78.7">FMC0_LA06_P</text>
<text x="249" y="83.6">[9]</text>
<text x="249" y="81.1">[9]</text>
<text x="260.4" y="83.8">FMC0_LA05_N</text>
<text x="260.5" y="81.3">FMC0_LA05_P</text>
<text x="83.9" y="88.7">[9]</text>
<text x="95.4" y="88.9">FMC0_LA10_P</text>
<text x="249" y="88.7">[9]</text>
<text x="260.5" y="88.9">FMC0_LA09_P</text>
<text x="83.9" y="91.2">[9]</text>
<text x="95.2" y="91.4">FMC0_LA10_N</text>
<text x="249" y="91.2">[9]</text>
<text x="260.4" y="91.4">FMC0_LA09_N</text>
<text x="83.9" y="98.8">[9]</text>
<text x="83.9" y="101.4">[9]</text>
<text x="95.2" y="101.6">FMC0_LA14_N</text>
<text x="95.4" y="99.1">FMC0_LA14_P</text>
<text x="249" y="96.3">[9]</text>
<text x="249" y="98.8">[9]</text>
<text x="260.4" y="99.1">FMC0_LA13_N</text>
<text x="260.5" y="96.5">FMC0_LA13_P</text>
<text x="249" y="103.9">[9]</text>
<text x="249" y="106.5">[9]</text>
<text x="256.1" y="106.7">FMC0_LA17_N_CC</text>
<text x="256.2" y="104.1">FMC0_LA17_P_CC</text>
<text x="83.9" y="109">[9]</text>
<text x="83.9" y="111.5">[9]</text>
<text x="91" y="111.8">FMC0_LA18_N_CC</text>
<text x="91.1" y="109.2">FMC0_LA18_P_CC</text>
<text x="249.5" y="112">[9]</text>
<text x="260.5" y="111.8">FMC0_LA23_P</text>
<text x="83.9" y="119.2">[9]</text>
<text x="95.4" y="119.4">FMC0_LA27_P</text>
<text x="249" y="114.1">[9]</text>
<text x="249" y="119.2">[9]</text>
<text x="260.4" y="114.3">FMC0_LA23_N</text>
<text x="260.5" y="119.4">FMC0_LA26_P</text>
<text x="83.9" y="121.7">[9]</text>
<text x="95.2" y="121.9">FMC0_LA27_N</text>
<text x="249" y="121.7">[9]</text>
<text x="260.4" y="121.9">FMC0_LA26_N</text>
<text x="83.9" y="129.1">[9]</text>
<text x="83.9" y="131.6">[9]</text>
<text x="98.9" y="129.5">FMC0_SCL</text>
<text x="98.7" y="132.1">FMC0_SDA</text>
<text x="262.7" y="135.6">+3.3V_FMC0</text>
<text x="95.9" y="143.8">+12V_FMC0</text>
<text x="95.6" y="152.9">+3.3V_FMC0</text>
<text x="284.1" y="186.7">+3.3V</text>
<text x="293.2" y="186.9">VREF_A_FMC0</text>
<text x="81.8" y="206.3">[9]</text>
<text x="81.8" y="209.1">[9]</text>
<text x="87.6" y="206.2">FMC0_CLK1_M2C_P</text>
<text x="87.6" y="209">FMC0_CLK1_M2C_N</text>
<text x="246.4" y="205.5">[9]</text>
<text x="252.7" y="205.7">FMC0_PRSNT_M2C</text>
<text x="83.4" y="215.9">[9]</text>
<text x="88.6" y="215.9">FMC0_LA00_P_CC</text>
<text x="246.6" y="211.9">[9]</text>
<text x="246.6" y="214.4">[9]</text>
<text x="252" y="211.8">FMC0_CLK0_M2C_P</text>
<text x="252" y="214.4">FMC0_CLK0_M2C_N</text>
<text x="83.4" y="218.5">[9]</text>
<text x="88.5" y="218.4">FMC0_LA00_N_CC</text>
<text x="246.4" y="218.2">[9]</text>
<text x="246.4" y="220.8">[9]</text>
<text x="257.8" y="221">FMC0_LA02_N</text>
<text x="257.9" y="218.4">FMC0_LA02_P</text>
<text x="83.4" y="223.6">[9]</text>
<text x="83.4" y="226.1">[9]</text>
<text x="92.7" y="226.1">FMC0_LA03_N</text>
<text x="92.8" y="223.5">FMC0_LA03_P</text>
<text x="246.4" y="225.8">[9]</text>
<text x="257.9" y="226.1">FMC0_LA04_P</text>
<text x="83.4" y="231.2">[9]</text>
<text x="83.4" y="233.7">[9]</text>
<text x="92.7" y="233.7">FMC0_LA08_N</text>
<text x="92.8" y="231.1">FMC0_LA08_P</text>
<text x="246.4" y="228.4">[9]</text>
<text x="246.4" y="233.5">[9]</text>
<text x="257.8" y="228.6">FMC0_LA04_N</text>
<text x="257.9" y="233.7">FMC0_LA07_P</text>
<text x="83.4" y="238.8">[9]</text>
<text x="92.8" y="238.8">FMC0_LA12_P</text>
<text x="246.4" y="236">[9]</text>
<text x="257.8" y="236.2">FMC0_LA07_N</text>
<text x="83.4" y="241.3">[9]</text>
<text x="92.7" y="241.3">FMC0_LA12_N</text>
<text x="246.4" y="241.1">[9]</text>
<text x="246.4" y="243.6">[9]</text>
<text x="257.8" y="243.8">FMC0_LA11_N</text>
<text x="257.9" y="241.3">FMC0_LA11_P</text>
<text x="83.4" y="246.4">[9]</text>
<text x="83.4" y="249">[9]</text>
<text x="92.7" y="248.9">FMC0_LA16_N</text>
<text x="92.8" y="246.4">FMC0_LA16_P</text>
<text x="246.4" y="248.7">[9]</text>
<text x="246.4" y="251.2">[9]</text>
<text x="257.8" y="251.5">FMC0_LA15_N</text>
<text x="257.9" y="248.9">FMC0_LA15_P</text>
<text x="83.4" y="254">[9]</text>
<text x="83.4" y="256.6">[9]</text>
<text x="92.7" y="256.5">FMC0_LA20_N</text>
<text x="92.8" y="254">FMC0_LA20_P</text>
<text x="246.4" y="256.3">[9]</text>
<text x="257.9" y="256.5">FMC0_LA19_P</text>
<text x="83.4" y="261.7">[9]</text>
<text x="92.8" y="261.6">FMC0_LA22_P</text>
<text x="246.4" y="258.9">[9]</text>
<text x="246.4" y="263.9">[9]</text>
<text x="257.8" y="259.1">FMC0_LA19_N</text>
<text x="83.4" y="264.2">[9]</text>
<text x="83.4" y="269.3">[9]</text>
<text x="92.7" y="264.2">FMC0_LA22_N</text>
<text x="92.8" y="269.2">FMC0_LA25_P</text>
<text x="246.4" y="266.5">[9]</text>
<text x="257.8" y="266.7">FMC0_LA21_N</text>
<text x="257.9" y="264.2">FMC0_LA21_P</text>
<text x="83.4" y="271.8">[9]</text>
<text x="92.7" y="271.8">FMC0_LA25_N</text>
<text x="246.4" y="271.6">[9]</text>
<text x="246.4" y="274.1">[9]</text>
<text x="257.8" y="274.3">FMC0_LA24_N</text>
<text x="257.9" y="271.8">FMC0_LA24_P</text>
<text x="83.4" y="276.9">[9]</text>
<text x="83.4" y="279.4">[9]</text>
<text x="92.7" y="279.4">FMC0_LA29_N</text>
<text x="92.8" y="276.9">FMC0_LA29_P</text>
<text x="246.4" y="279.2">[9]</text>
<text x="246.4" y="281.7">[9]</text>
<text x="257.8" y="281.9">FMC0_LA28_N</text>
<text x="257.9" y="279.4">FMC0_LA28_P</text>
<text x="83.4" y="284.5">[9]</text>
<text x="83.4" y="287.1">[9]</text>
<text x="92.7" y="287">FMC0_LA31_N</text>
<text x="92.8" y="284.5">FMC0_LA31_P</text>
<text x="246.4" y="286.8">[9]</text>
<text x="257.9" y="287">FMC0_LA30_P</text>
<text x="83.4" y="292.1">[9]</text>
<text x="92.8" y="292.1">FMC0_LA33_P</text>
<text x="246.4" y="289.3">[9]</text>
<text x="257.8" y="289.6">FMC0_LA30_N</text>
<text x="83.4" y="294.7">[9]</text>
<text x="92.7" y="294.6">FMC0_LA33_N</text>
<text x="246.4" y="294.4">[9]</text>
<text x="246.4" y="297">[9]</text>
<text x="257.8" y="297.2">FMC0_LA32_N</text>
<text x="257.9" y="294.6">FMC0_LA32_P</text>
<text x="101.7" y="300.2">+VADJ_FMC0</text>
<text x="258.1" y="302.8">+VADJ_FMC0</text>
<text x="60.6" y="323.8">+3.3V</text>
<text x="73.3" y="318.8">+3.3V</text>
<text x="16" y="357.9">[7,9]</text>
<text x="28.3" y="358.1">FMC0_C2M_PG</text>
<text x="227.9" y="356.6">+2.5V</text>
<text x="302.1" y="358.9">+3.3V_FMC0</text>
<text x="355.7" y="358.9">+3.3V</text>
<text x="220.8" y="364">+VADJ_FMC0</text>
<text x="224.9" y="371.6">+3.3V</text>
<text x="302.4" y="369.1">+12V_FMC0</text>
<text x="356" y="369.1">+12V</text>
</g>
<g font-size="2.3" fill="#800080">
<text x="135.4" y="55.4">C1</text>
<text x="135.4" y="57.9">C2</text>
<text x="140.5" y="56.8">GND</text>
<text x="140.5" y="59.3">DP0_C2M_P</text>
<text x="300.5" y="55.4">D1</text>
<text x="300.5" y="57.9">D2</text>
<text x="305.6" y="56.8">PG_C2M</text>
<text x="305.6" y="59.3">GND</text>
<text x="135.4" y="60.5">C3</text>
<text x="135.4" y="63">C4</text>
<text x="135.4" y="65.5">C5</text>
<text x="140.5" y="61.9">DP0_C2M_N</text>
<text x="140.5" y="64.4">GND</text>
<text x="300.5" y="60.5">D3</text>
<text x="300.5" y="63">D4</text>
<text x="300.5" y="65.5">D5</text>
<text x="305.6" y="61.9">GND</text>
<text x="305.6" y="64.4">GBTCLK0_M2C_P</text>
<text x="135.4" y="68.1">C6</text>
<text x="135.4" y="70.6">C7</text>
<text x="140.5" y="66.9">GND</text>
<text x="140.5" y="69.5">DP0_M2C_P</text>
<text x="300.5" y="68.1">D6</text>
<text x="300.5" y="70.6">D7</text>
<text x="305.6" y="66.9">GBTCLK0_M2C_N</text>
<text x="305.6" y="69.5">GND</text>
<text x="135.4" y="73.2">C8</text>
<text x="135.4" y="75.7">C9</text>
<text x="140.5" y="72">DP0_M2C_N</text>
<text x="140.5" y="74.6">GND</text>
<text x="140.5" y="77.1">GND</text>
<text x="300.5" y="73.2">D8</text>
<text x="300.5" y="75.7">D9</text>
<text x="305.6" y="72">GND</text>
<text x="305.6" y="74.6">LA01_P_CC</text>
<text x="305.6" y="77.1">LA01_N_CC</text>
<text x="134.3" y="78.2">C10</text>
<text x="134.3" y="80.8">C11</text>
<text x="134.3" y="83.3">C12</text>
<text x="140.5" y="79.6">LA06_P</text>
<text x="140.5" y="82.2">LA06_N</text>
<text x="299.4" y="78.2">D10</text>
<text x="299.4" y="80.8">D11</text>
<text x="299.4" y="83.3">D12</text>
<text x="305.6" y="79.6">GND</text>
<text x="305.6" y="82.2">LA05_P</text>
<text x="134.3" y="85.9">C13</text>
<text x="134.3" y="88.4">C14</text>
<text x="140.5" y="84.7">GND</text>
<text x="140.5" y="87.3">GND</text>
<text x="140.5" y="89.8">LA10_P</text>
<text x="299.4" y="85.9">D13</text>
<text x="299.4" y="88.4">D14</text>
<text x="305.6" y="84.7">LA05_N</text>
<text x="305.6" y="87.3">GND</text>
<text x="305.6" y="89.8">LA09_P</text>
<text x="134.3" y="90.9">C15</text>
<text x="134.3" y="93.5">C16</text>
<text x="140.5" y="92.3">LA10_N</text>
<text x="140.5" y="94.9">GND</text>
<text x="299.4" y="90.9">D15</text>
<text x="299.4" y="93.5">D16</text>
<text x="305.6" y="92.3">LA09_N</text>
<text x="305.6" y="94.9">GND</text>
<text x="134.3" y="96">C17</text>
<text x="134.3" y="98.6">C18</text>
<text x="134.3" y="101.1">C19</text>
<text x="140.5" y="97.4">GND</text>
<text x="140.5" y="100">LA14_P</text>
<text x="299.4" y="96">D17</text>
<text x="299.4" y="98.6">D18</text>
<text x="299.4" y="101.1">D19</text>
<text x="305.6" y="97.4">LA13_P</text>
<text x="305.6" y="100">LA13_N</text>
<text x="134.3" y="103.6">C20</text>
<text x="134.3" y="106.2">C21</text>
<text x="140.5" y="102.5">LA14_N</text>
<text x="140.5" y="105">GND</text>
<text x="140.5" y="107.6">GND</text>
<text x="299.4" y="103.6">D20</text>
<text x="299.4" y="106.2">D21</text>
<text x="305.6" y="102.5">GND</text>
<text x="305.6" y="105">LA17_P_CC</text>
<text x="305.6" y="107.6">LA17_N_CC</text>
<text x="134.3" y="108.7">C22</text>
<text x="134.3" y="111.3">C23</text>
<text x="134.3" y="113.8">C24</text>
<text x="140.5" y="110.1">LA18_P_CC</text>
<text x="140.5" y="112.7">LA18_N_CC</text>
<text x="299.4" y="108.7">D22</text>
<text x="299.4" y="111.3">D23</text>
<text x="299.4" y="113.8">D24</text>
<text x="305.6" y="110.1">GND</text>
<text x="305.6" y="112.7">LA23_P</text>
<text x="134.3" y="116.3">C25</text>
<text x="134.3" y="118.9">C26</text>
<text x="140.5" y="115.2">GND</text>
<text x="140.5" y="117.7">GND</text>
<text x="299.4" y="116.3">D25</text>
<text x="299.4" y="118.9">D26</text>
<text x="305.6" y="115.2">LA23_N</text>
<text x="305.6" y="117.7">GND</text>
<text x="134.3" y="121.4">C27</text>
<text x="134.3" y="124">C28</text>
<text x="140.5" y="120.3">LA27_P</text>
<text x="140.5" y="122.8">LA27_N</text>
<text x="140.5" y="125.4">GND</text>
<text x="299.4" y="121.4">D27</text>
<text x="299.4" y="124">D28</text>
<text x="305.6" y="120.3">LA26_P</text>
<text x="305.6" y="122.8">LA26_N</text>
<text x="305.6" y="125.4">GND</text>
<text x="134.3" y="126.5">C29</text>
<text x="134.3" y="129">C30</text>
<text x="134.3" y="131.6">C31</text>
<text x="140.5" y="127.9">GND</text>
<text x="140.5" y="130.4">SCL</text>
<text x="299.4" y="126.5">D29</text>
<text x="299.4" y="129">D30</text>
<text x="299.4" y="131.6">D31</text>
<text x="305.6" y="127.9">TCK</text>
<text x="305.6" y="130.4">TDI</text>
<text x="134.3" y="134.1">C32</text>
<text x="134.3" y="136.7">C33</text>
<text x="140.5" y="133">SDA</text>
<text x="140.5" y="135.5">GND</text>
<text x="299.4" y="134.1">D32</text>
<text x="299.4" y="136.7">D33</text>
<text x="305.6" y="133">TDO</text>
<text x="305.6" y="135.5">3P3VAUX</text>
<text x="134.3" y="139.2">C34</text>
<text x="134.3" y="141.7">C35</text>
<text x="140.5" y="138.1">GND</text>
<text x="140.5" y="140.6">GA0</text>
<text x="140.5" y="143.1">12P0V</text>
<text x="299.4" y="139.2">D34</text>
<text x="299.4" y="141.7">D35</text>
<text x="305.6" y="138.1">TMS</text>
<text x="305.6" y="140.6">TRST_L</text>
<text x="305.6" y="143.1">GA1</text>
<text x="134.3" y="144.3">C36</text>
<text x="134.3" y="146.8">C37</text>
<text x="134.3" y="149.4">C38</text>
<text x="140.5" y="145.7">GND</text>
<text x="140.5" y="148.2">12P0V</text>
<text x="299.4" y="144.3">D36</text>
<text x="299.4" y="146.8">D37</text>
<text x="299.4" y="149.4">D38</text>
<text x="305.6" y="145.7">3P3V</text>
<text x="305.6" y="148.2">GND</text>
<text x="134.3" y="151.9">C39</text>
<text x="134.3" y="154.4">C40</text>
<text x="140.5" y="150.8">GND</text>
<text x="140.5" y="153.3">3P3V</text>
<text x="140.5" y="155.8">GND</text>
<text x="299.4" y="151.9">D39</text>
<text x="299.4" y="154.4">D40</text>
<text x="305.6" y="150.8">3P3V</text>
<text x="305.6" y="153.3">GND</text>
<text x="305.6" y="155.8">3P3V</text>
<text x="135.4" y="202.7">G1</text>
<text x="300.8" y="202.7">H1</text>
<text x="135.4" y="205.2">G2</text>
<text x="135.4" y="207.8">G3</text>
<text x="140.5" y="204.1">GND</text>
<text x="140.5" y="206.6">CLK1_M2C_P</text>
<text x="140.5" y="209.2">CLK1_M2C_N</text>
<text x="300.8" y="205.2">H2</text>
<text x="300.8" y="207.8">H3</text>
<text x="305.6" y="204.1">VREF_A_M2C</text>
<text x="305.6" y="206.6">PRSNT_M2C_L</text>
<text x="305.6" y="209.2">GND</text>
<text x="135.4" y="210.3">G4</text>
<text x="135.4" y="212.9">G5</text>
<text x="135.4" y="215.4">G6</text>
<text x="140.5" y="211.7">GND</text>
<text x="140.5" y="214.3">GND</text>
<text x="300.8" y="210.3">H4</text>
<text x="300.8" y="212.9">H5</text>
<text x="300.8" y="215.4">H6</text>
<text x="305.6" y="211.7">CLK0_M2C_P</text>
<text x="305.6" y="214.3">CLK0_M2C_N</text>
<text x="135.4" y="217.9">G7</text>
<text x="135.4" y="220.5">G8</text>
<text x="140.5" y="216.8">LA00_P_CC</text>
<text x="140.5" y="219.3">LA00_N_CC</text>
<text x="140.5" y="221.9">GND</text>
<text x="300.8" y="217.9">H7</text>
<text x="300.8" y="220.5">H8</text>
<text x="305.6" y="216.8">GND</text>
<text x="305.6" y="219.3">LA02_P</text>
<text x="305.6" y="221.9">LA02_N</text>
<text x="134.3" y="225.6">G10</text>
<text x="135.4" y="223">G9</text>
<text x="140.5" y="224.4">LA03_P</text>
<text x="140.5" y="227">LA03_N</text>
<text x="299.6" y="225.6">H10</text>
<text x="300.8" y="223">H9</text>
<text x="305.6" y="224.4">GND</text>
<text x="305.6" y="227">LA04_P</text>
<text x="134.3" y="228.1">G11</text>
<text x="134.3" y="230.6">G12</text>
<text x="134.3" y="233.2">G13</text>
<text x="140.5" y="229.5">GND</text>
<text x="140.5" y="232">LA08_P</text>
<text x="299.6" y="228.1">H11</text>
<text x="299.6" y="230.6">H12</text>
<text x="299.6" y="233.2">H13</text>
<text x="305.6" y="229.5">LA04_N</text>
<text x="305.6" y="232">GND</text>
<text x="134.3" y="235.7">G14</text>
<text x="134.3" y="238.3">G15</text>
<text x="140.5" y="234.6">LA08_N</text>
<text x="140.5" y="237.1">GND</text>
<text x="140.5" y="239.7">LA12_P</text>
<text x="299.6" y="235.7">H14</text>
<text x="299.6" y="238.3">H15</text>
<text x="305.6" y="234.6">LA07_P</text>
<text x="305.6" y="237.1">LA07_N</text>
<text x="305.6" y="239.7">GND</text>
<text x="134.3" y="240.8">G16</text>
<text x="134.3" y="243.3">G17</text>
<text x="134.3" y="245.9">G18</text>
<text x="140.5" y="242.2">LA12_N</text>
<text x="140.5" y="244.7">GND</text>
<text x="299.6" y="240.8">H16</text>
<text x="299.6" y="243.3">H17</text>
<text x="299.6" y="245.9">H18</text>
<text x="305.6" y="242.2">LA11_P</text>
<text x="305.6" y="244.7">LA11_N</text>
<text x="134.3" y="248.4">G19</text>
<text x="134.3" y="251">G20</text>
<text x="140.5" y="247.3">LA16_P</text>
<text x="140.5" y="249.8">LA16_N</text>
<text x="299.6" y="248.4">H19</text>
<text x="299.6" y="251">H20</text>
<text x="305.6" y="247.3">GND</text>
<text x="305.6" y="249.8">LA15_P</text>
<text x="134.3" y="253.5">G21</text>
<text x="134.3" y="256">G22</text>
<text x="140.5" y="252.4">GND</text>
<text x="140.5" y="254.9">LA20_P</text>
<text x="140.5" y="257.4">LA20_N</text>
<text x="299.6" y="253.5">H21</text>
<text x="299.6" y="256">H22</text>
<text x="305.6" y="252.4">LA15_N</text>
<text x="305.6" y="254.9">GND</text>
<text x="305.6" y="257.4">LA19_P</text>
<text x="134.3" y="258.6">G23</text>
<text x="134.3" y="261.1">G24</text>
<text x="134.3" y="263.7">G25</text>
<text x="140.5" y="260">GND</text>
<text x="140.5" y="262.5">LA22_P</text>
<text x="299.6" y="258.6">H23</text>
<text x="299.6" y="261.1">H24</text>
<text x="299.6" y="263.7">H25</text>
<text x="305.6" y="260">LA19_N</text>
<text x="305.6" y="262.5">GND</text>
<text x="134.3" y="266.2">G26</text>
<text x="134.3" y="268.7">G27</text>
<text x="140.5" y="265.1">LA22_N</text>
<text x="140.5" y="267.6">GND</text>
<text x="299.6" y="266.2">H26</text>
<text x="299.6" y="268.7">H27</text>
<text x="305.6" y="265.1">LA21_P</text>
<text x="305.6" y="267.6">LA21_N</text>
<text x="134.3" y="271.3">G28</text>
<text x="134.3" y="273.8">G29</text>
<text x="140.5" y="270.1">LA25_P</text>
<text x="140.5" y="272.7">LA25_N</text>
<text x="140.5" y="275.2">GND</text>
<text x="299.6" y="271.3">H28</text>
<text x="299.6" y="273.8">H29</text>
<text x="305.6" y="270.1">GND</text>
<text x="305.6" y="272.7">LA24_P</text>
<text x="305.6" y="275.2">LA24_N</text>
<text x="134.3" y="276.4">G30</text>
<text x="134.3" y="278.9">G31</text>
<text x="134.3" y="281.4">G32</text>
<text x="140.5" y="277.8">LA29_P</text>
<text x="140.5" y="280.3">LA29_N</text>
<text x="299.6" y="276.4">H30</text>
<text x="299.6" y="278.9">H31</text>
<text x="299.6" y="281.4">H32</text>
<text x="305.6" y="277.8">GND</text>
<text x="305.6" y="280.3">LA28_P</text>
<text x="134.3" y="284">G33</text>
<text x="134.3" y="286.5">G34</text>
<text x="140.5" y="282.8">GND</text>
<text x="140.5" y="285.4">LA31_P</text>
<text x="140.5" y="287.9">LA31_N</text>
<text x="299.6" y="284">H33</text>
<text x="299.6" y="286.5">H34</text>
<text x="305.6" y="282.8">LA28_N</text>
<text x="305.6" y="285.4">GND</text>
<text x="305.6" y="287.9">LA30_P</text>
<text x="134.3" y="289.1">G35</text>
<text x="134.3" y="291.6">G36</text>
<text x="140.5" y="290.5">GND</text>
<text x="140.5" y="293">LA33_P</text>
<text x="299.6" y="289.1">H35</text>
<text x="299.6" y="291.6">H36</text>
<text x="305.6" y="290.5">LA30_N</text>
<text x="305.6" y="293">GND</text>
<text x="134.3" y="294.1">G37</text>
<text x="134.3" y="296.7">G38</text>
<text x="134.3" y="299.2">G39</text>
<text x="140.5" y="295.5">LA33_N</text>
<text x="140.5" y="298.1">GND</text>
<text x="299.6" y="294.1">H37</text>
<text x="299.6" y="296.7">H38</text>
<text x="299.6" y="299.2">H39</text>
<text x="305.6" y="295.5">LA32_P</text>
<text x="305.6" y="298.1">LA32_N</text>
<text x="134.3" y="301.8">G40</text>
<text x="140.5" y="300.6">VADJ</text>
<text x="140.5" y="303.2">GND</text>
<text x="299.6" y="301.8">H40</text>
<text x="305.6" y="300.6">GND</text>
<text x="305.6" y="303.2">VADJ</text>
<text x="76.6" y="353.2">D</text>
<text x="68.4" y="357.3">G</text>
<text x="249.3" y="355.3">3</text>
<text x="253.7" y="357.8" transform="rotate(-90 253.7 357.8)">2</text>
<text x="257.6" y="355.3">1</text>
<text x="76.8" y="362">S</text>
<text x="147.1" y="360.1" transform="rotate(-90 147.1 360.1)">1</text>
<text x="162.3" y="360.1" transform="rotate(-90 162.3 360.1)">1</text>
<text x="177.5" y="360.1" transform="rotate(-90 177.5 360.1)">1</text>
<text x="192.8" y="360.1" transform="rotate(-90 192.8 360.1)">1</text>
</g>
</svg>
